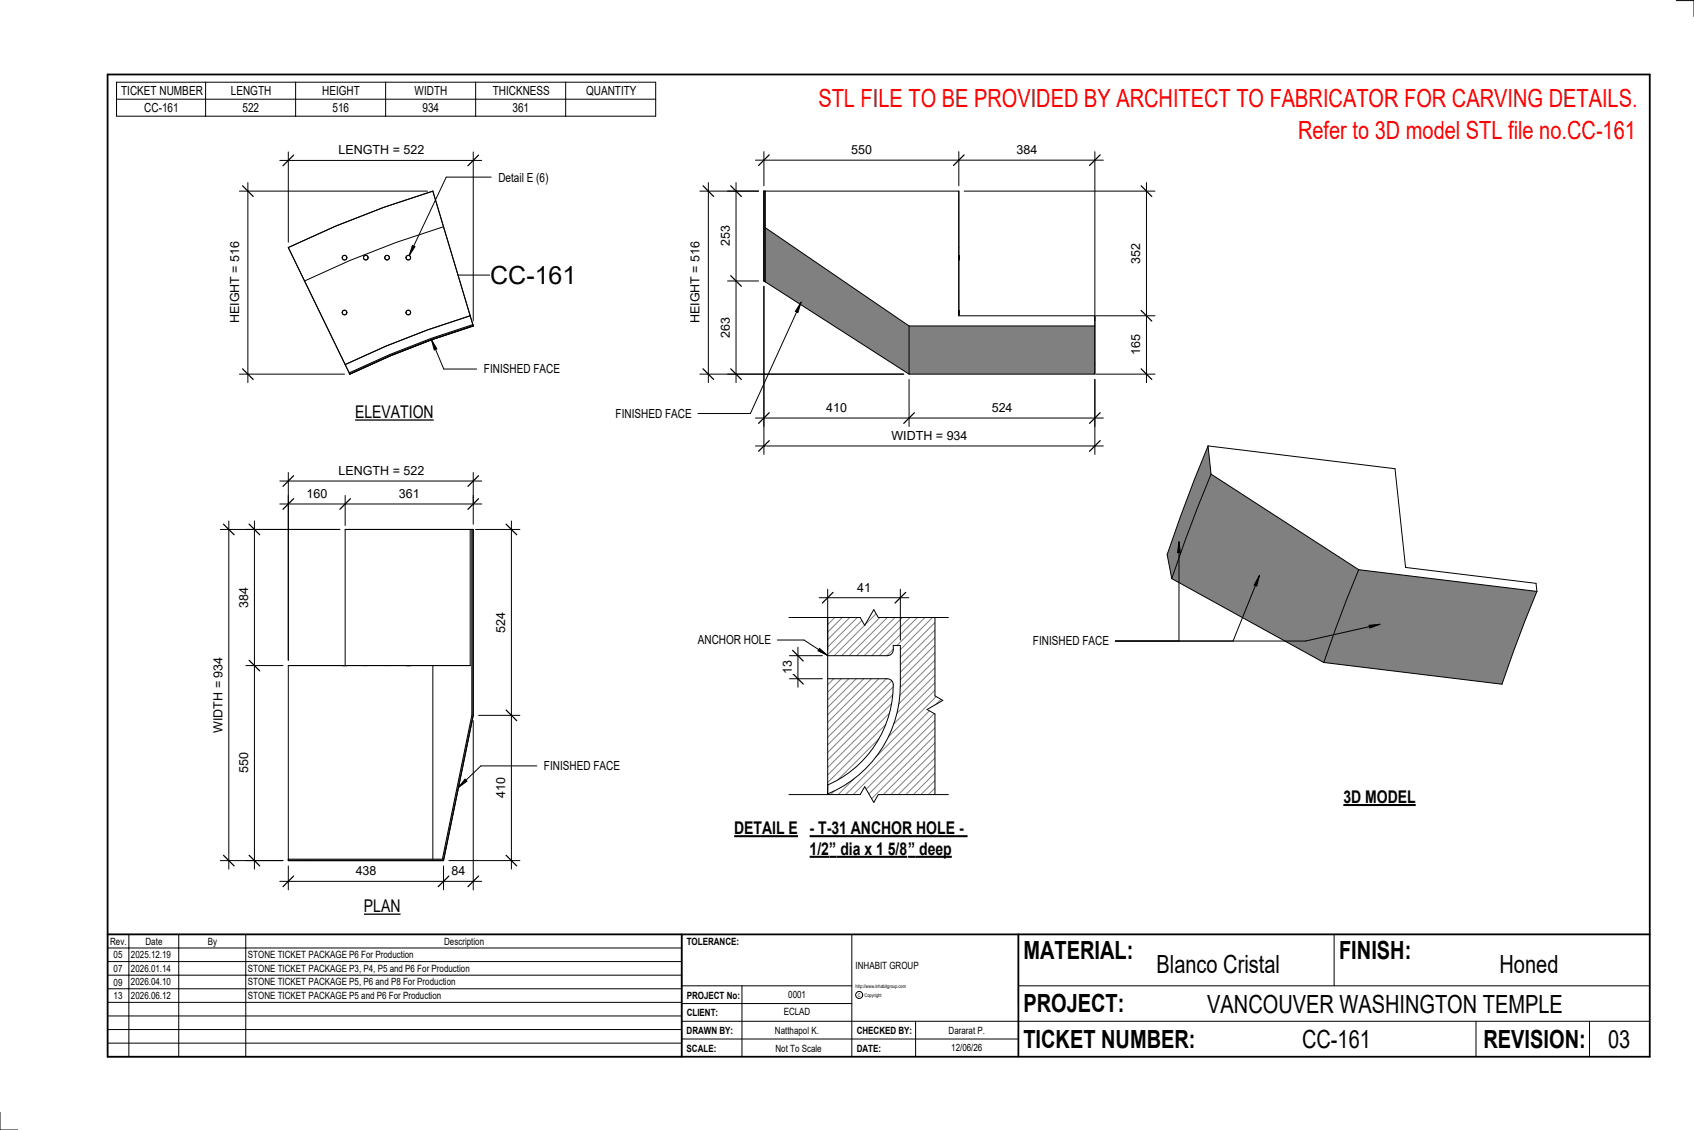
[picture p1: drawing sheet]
<svg xmlns="http://www.w3.org/2000/svg" width="914mm" height="610mm" viewBox="0 0 914 610" stroke-linecap="round" stroke-linejoin="round" font-family="sans-serif">
<g fill="#808080">
<path d="M654 256l79 51-6 16-12 34-83-45 15-38z"/>
<path d="M652 241l2 15-7 18-15 38-2-13 15-40z"/>
<path d="M733 307l97 12-13 33-6 17-96-12 12-34z"/>
</g>
<path d="M652 241l-7 18-15 40 2 13M652 241l2 15M652 241l101 12 6 53 70 9 1 4M654 256l-7 18-15 38M654 256l79 51M632 312l83 45M733 307l-6 16-12 34M733 307l97 12M830 319l-13 33-6 17-96-12" fill="none" stroke="#000" stroke-width=".54"/>
<g fill="#808080">
<path d="M413 123l78 53v26l-78-50z"/>
<path d="M491 176h100v26h-100z"/>
</g>
<path d="M412 103h1v49h-1z" fill="#7c7c7c"/>
<g fill="none" stroke="#000" stroke-width=".54">
<path d="M412 103v31M412 103v49M412 103h106M413 103v49h-1M518 103v31M518 103v67h73M412 122v30M413 123l78 53M518 138v1zM518 139v1M412 152l79 50M518 140h.1"/>
<path d="M491 176v26M491 176h100M518 167v2zM518 169v1M518 170h.1M591 170v32M591 176v26M591 170v6M491 202h100"/>
</g>
<path d="M188 201l22-10 23-8 22-8v1l-22 7-22 9-22 10z" fill="#7c7c7c"/>
<g fill="none" stroke="#000" stroke-width=".54">
<path d="M254 170l-20-67-27 9-26 10-25 12 33 68M254 170l-23 8-23 9-22 10M254 170l1 6M255 176l-16-54-25 9-25 10-25 11 25 50M255 176l-22 7-22 9-22 10M255 176v-1l-22 8-23 8-22 10"/>
<circle cx="186" cy="139" r="1.2"/>
<circle cx="197" cy="139" r="1.2"/>
<circle cx="209" cy="139" r="1.2"/>
<circle cx="220" cy="139" r="1.2"/>
<circle cx="186" cy="169" r="1.2"/>
<circle cx="220" cy="169" r="1.2"/>
</g>
<path d="M255 286v100l-16 78h-83v-1h83l16-77z" fill="#7c7c7c"/>
<g fill="none" stroke="#000" stroke-width=".54">
<path d="M186 286h68M186 286h69M186 286v73M254 286v73M254 286h1M255 286v100l-16 77h-83M255 286v100M156 359h78M156 359v105M156 359h41M185 359h2M196 359h58"/>
<path d="M219 359h3M234 359v104M234 359h20M255 386l-16 78M156 464h78M156 464h83M164 464h75"/>
</g>
<path d="M447 328v26h33l2-2v-4h4a122 122 0 0 1-2 36 63 63 0 0 1-37 44v5h62v-105zM447 366v57a58 58 0 0 0 35-55l-1-1-2-1z" fill="#fff"/>
<g fill="none" stroke="#808080" stroke-width=".54">
<path d="M448 328l-1 1M452 328l-5 5M456 328l-9 9M460 328l-13 13M464 328l-17 17M468 328l-21 21M472 328l-25 25M476 328l-26 26M480 328l-26 26M484 328l-26 26M488 328l-26 26M492 328l-25 26"/>
<path d="M496 328l-25 26M500 328l-25 26M504 328l-20 20M508 328l-22 22M509 332l-23 23M509 336l-23 23M509 340l-23 23M482 350l-3 4M509 344l-23 23M509 348l-23 23M509 352l-23 23M509 356l-24 24"/>
<path d="M509 360l-25 25M450 366l-3 3M454 366l-7 7M458 366l-11 12M462 366l-15 16M466 366l-19 20M470 366l-23 24M474 366l-27 28M478 366l-31 32M481 380l-34 34M481 367l-34 35M482 375l-35 35"/>
<path d="M482 371l-35 35M509 364l-27 27M509 368l-29 30M509 372l-36 36M509 376l-57 57M474 399l-22 22M478 391l-31 31M480 385l-33 33M509 380l-53 53M509 384l-49 49M509 388l-45 45M509 392l-41 41"/>
<path d="M509 397l-37 36M509 401l-33 32M509 405l-29 28M509 409l-25 24M509 413l-21 20M509 417l-16 16M450 427l-3 3M461 420l-13 13M509 421l-12 12M509 425l-8 8M509 429l-4 4M509 433h.1"/>
</g>
<path d="M397 99v107M393 103h16M393 152h16M393 202h95M447 328h62v105h-62zM447 354h33l2-2v-4h4a122 122 0 0 1-2 36 63 63 0 0 1-37 44M447 366h32l2 1 1 1a58 58 0 0 1-35 55" fill="none" stroke="#000" stroke-width=".54"/>
<path d="M394 100l6 6M394 149l6 5M394 199l6 6" fill="none" stroke="#000" stroke-width=".67"/>
<g fill="#fff">
<path d="M388 171h7v11h-7z"/>
<path d="M388 122h7v11h-7z"/>
</g>
<path d="M382 99v107M378 103h31M378 202h110" fill="none" stroke="#000" stroke-width=".54"/>
<path d="M379 100l6 6M379 199l6 6" fill="none" stroke="#000" stroke-width=".67"/>
<path d="M372 130h7v44h-7z" fill="#fff"/>
<path d="M619 99v107M520 103h103M592 170h31M592 202h31" fill="none" stroke="#000" stroke-width=".54"/>
<path d="M616 100l6 6M616 167l6 6M616 199l6 6" fill="none" stroke="#000" stroke-width=".67"/>
<g fill="#fff">
<path d="M609 181h8v11h-8z"/>
<path d="M609 131h8v11h-8z"/>
</g>
<path d="M408 86h188M412 82v18M518 82v18M591 82v91" fill="none" stroke="#000" stroke-width=".54"/>
<path d="M415 84l-6 5M520 84l-5 5M594 84l-6 5" fill="none" stroke="#000" stroke-width=".67"/>
<g fill="#fff">
<path d="M459 77h11v8h-11z"/>
<path d="M549 77h11v8h-11z"/>
</g>
<path d="M412 154v76M491 205v25M591 205v25M408 226h188" fill="none" stroke="#000" stroke-width=".54"/>
<path d="M415 223l-6 5M494 223l-6 5M594 223l-6 5" fill="none" stroke="#000" stroke-width=".67"/>
<g fill="#fff">
<path d="M446 216h11v8h-11z"/>
<path d="M535 216h11v8h-11z"/>
</g>
<path d="M412 154v91M591 205v40M408 241h188" fill="none" stroke="#000" stroke-width=".54"/>
<path d="M415 238l-6 5M594 238l-6 5" fill="none" stroke="#000" stroke-width=".67"/>
<path d="M481 231h41v8h-41z" fill="#fff"/>
<path d="M223 132l1 1-3 5z" fill="#000"/>
<path d="M265 96h-24l-20 42M223 132l1 1-3 5z" fill="none" stroke="#000" stroke-width=".54"/>
<path d="M269 92h27v7h-27z" fill="#fff"/>
<path d="M151 87h109M156 82v49M255 82v91" fill="none" stroke="#000" stroke-width=".54"/>
<path d="M158 84l-5 5M258 84l-5 5" fill="none" stroke="#000" stroke-width=".67"/>
<path d="M183 77h46v8h-46z" fill="#fff"/>
<path d="M134 99v107M129 103h102M129 202h57" fill="none" stroke="#000" stroke-width=".54"/>
<path d="M131 100l6 6M131 199l6 6" fill="none" stroke="#000" stroke-width=".67"/>
<path d="M123 130h8v44h-8z" fill="#fff"/>
<path d="M247 148h18" fill="none" stroke="#000" stroke-width=".54"/>
<path d="M265 141h46v15h-46z" fill="#fff"/>
<path d="M151 272h109M156 267v89M186 267v17M255 267v16" fill="none" stroke="#000" stroke-width=".54"/>
<path d="M158 269l-5 6M189 269l-6 6M258 269l-5 6" fill="none" stroke="#000" stroke-width=".67"/>
<g fill="#fff">
<path d="M165 262h11v8h-11z"/>
<path d="M215 262h11v8h-11z"/>
</g>
<path d="M151 259h109M156 255v101M255 255v16" fill="none" stroke="#000" stroke-width=".54"/>
<path d="M158 257l-5 5M258 257l-5 5" fill="none" stroke="#000" stroke-width=".67"/>
<path d="M183 250h46v8h-46z" fill="#fff"/>
<path d="M255 389v91M151 475h109M156 467v13M239 467v13" fill="none" stroke="#000" stroke-width=".54"/>
<path d="M158 473l-5 5M242 473l-5 5M258 473l-5 5" fill="none" stroke="#000" stroke-width=".67"/>
<g fill="#fff">
<path d="M192 466h11v8h-11z"/>
<path d="M244 466h7v8h-7z"/>
</g>
<path d="M257 286h24M276 281v188M258 386h23M242 464h39" fill="none" stroke="#000" stroke-width=".54"/>
<path d="M273 283l6 5M273 383l6 6M273 461l6 6" fill="none" stroke="#000" stroke-width=".67"/>
<g fill="#fff">
<path d="M267 330h7v11h-7z"/>
<path d="M267 420h7v11h-7z"/>
</g>
<path d="M133 286h50M137 281v188M133 359h20M133 464h20" fill="none" stroke="#000" stroke-width=".54"/>
<path d="M134 283l6 5M134 356l6 6M134 461l6 6" fill="none" stroke="#000" stroke-width=".67"/>
<g fill="#fff">
<path d="M128 317h8v11h-8z"/>
<path d="M128 406h8v11h-8z"/>
</g>
<path d="M119 286h64M124 281v188M119 464h34" fill="none" stroke="#000" stroke-width=".54"/>
<path d="M121 283l5 5M121 461l5 6" fill="none" stroke="#000" stroke-width=".67"/>
<g fill="#fff">
<path d="M114 354h8v41h-8z"/>
<path d="M505 328h6v105h-6v-48l-5-2 9-5-4-3z"/>
</g>
<path d="M505 328v47l4 3-9 5 5 2v48M420 345h14l13 9M442 350l5 4-5-3z" fill="none" stroke="#000" stroke-width=".54"/>
<path d="M442 350l5 4-5-3z" fill="#000"/>
<g fill="#fff">
<path d="M377 342h39v7h-39z"/>
<path d="M396 441h35v11h-35z"/>
</g>
<path d="M396 451h35" fill="none" stroke="#000" stroke-width="1.1" stroke-linecap="butt"/>
<path d="M426 327h86v6h-38l-2-4-5 8-3-4h-38z" fill="#fff"/>
<path d="M426 333h38l3 4 5-8 2 4h38" fill="none" stroke="#000" stroke-width=".54"/>
<path d="M426 429h38l3-5 5 9 2-4h38v6h-86z" fill="#fff"/>
<path d="M426 429h38l3-5 5 9 2-4h38" fill="none" stroke="#000" stroke-width=".54"/>
<g fill="#fff">
<path d="M437 441h86v11h-86z"/>
<path d="M437 452h11v11h-11z"/>
<path d="M448 452h4v11h-4z"/>
<path d="M452 452h38v11h-38z"/>
<path d="M490 452h4v11h-4z"/>
<path d="M494 452h20v11h-20z"/>
</g>
<path d="M437 451h85M437 462h53M490 462h24" fill="none" stroke="#000" stroke-width="1.1" stroke-linecap="butt"/>
<path d="M426 354h18M431 349v22M426 366h18" fill="none" stroke="#000" stroke-width=".54"/>
<path d="M428 351l6 6M428 363l6 6" fill="none" stroke="#000" stroke-width=".67"/>
<path d="M421 356h8v8h-8z" fill="#fff"/>
<path d="M447 318v33M486 318v27M442 322h49" fill="none" stroke="#000" stroke-width=".54"/>
<path d="M450 320l-6 5M489 320l-6 5" fill="none" stroke="#000" stroke-width=".67"/>
<path d="M463 313h7v8h-7z" fill="#fff"/>
<g fill="none" stroke="#000" stroke-width=".54">
<path d="M905 0h9v9M460 504v66M720 504v28M891 504h-341v37M368 532h92M401 532v38M550 532h341M368 551h523M368 541h92M494 551v19M797 551v19M858 551v19"/>
<path d="M368 561h182M0 600v10h10"/>
<circle cx="464" cy="537" r="1.9"/>
</g>
<path d="M58 40h833v530h-833zM58 504h833M368 504v66M550 504v66" fill="none" stroke="#000" stroke-width=".96"/>
<g fill="#fff">
<path d="M652 534h192v15h-192z"/>
<path d="M513 562h17v6h-17z"/>
<path d="M425 533h10v6h-10z"/>
<path d="M423 543h15v6h-15z"/>
<path d="M418 553h24v6h-24z"/>
<path d="M624 513h68v15h-68z"/>
<path d="M809 513h33v15h-33z"/>
<path d="M512 553h20v6h-20z"/>
<path d="M703 553h37v15h-37z"/>
<path d="M442 45h443v16h-443z"/>
<path d="M868 553h12v15h-12z"/>
<path d="M61 512h5v6h-5z"/>
<path d="M61 520h5v6h-5z"/>
<path d="M61 527h5v6h-5z"/>
<path d="M61 534h5v6h-5z"/>
<path d="M701 63h184v15h-184z"/>
<path d="M192 217h42v11h-42z"/>
</g>
<path d="M192 227h42" fill="none" stroke="#000" stroke-width=".69" stroke-linecap="butt"/>
<path d="M196 484h20v10h-20z" fill="#fff"/>
<path d="M196 493h20" fill="none" stroke="#000" stroke-width=".69" stroke-linecap="butt"/>
<path d="M725 424h39v12h-39z" fill="#fff"/>
<path d="M725 434h39" fill="none" stroke="#000" stroke-width="1.1" stroke-linecap="butt"/>
<g fill="none" stroke="#000" stroke-width=".54">
<path d="M63 44h291v19h-291zM63 54h291M111 44v19M160 44v19M208 44v19M257 44v19M305 44v19M233 183l3 5-2 1zM233 183l7 16h17M58 504h310v66h-310zM58 519h310M58 511h310"/>
<path d="M70 504v66M96 504v66M133 504v66M58 533h310M58 526h310M58 555h310M58 548h310M58 541h310M58 563h310"/>
</g>
<path d="M233 183l3 5-2 1z" fill="#000"/>
<path d="M261 195h41v8h-41z" fill="#fff"/>
<path d="M432 163l-1 6-2-1zM432 163l-27 60h-28" fill="none" stroke="#000" stroke-width=".54"/>
<path d="M432 163l-1 6-2-1z" fill="#000"/>
<path d="M332 219h41v8h-41z" fill="#fff"/>
<path d="M251 420l1 1-5 4z" fill="#000"/>
<path d="M290 413h-30l-13 12M251 420l1 1-5 4z" fill="none" stroke="#000" stroke-width=".54"/>
<path d="M294 409h40v8h-40z" fill="#fff"/>
<path d="M636 292l1 6h-1zM636 292v54M680 311l-2 5h-1zM680 311l-14 35M739 337h6l-6 2zM745 337l-40 9h-103" fill="none" stroke="#000" stroke-width=".54"/>
<path d="M636 292l1 6h-1zM680 311l-2 5h-1zM739 337h6l-6 2z" fill="#000"/>
<path d="M558 342h40v8h-40z" fill="#fff"/>
<g font-size="13.5" fill="#f00">
<text x="442" y="58">STL FILE TO BE PROVIDED BY ARCHITECT TO FABRICATOR FOR CARVING DETAILS.</text>
<text x="701" y="75">Refer to 3D model STL file no.CC-161</text>
</g>
<g font-size="13.5">
<text x="265" y="153">CC-161</text>
<text x="552" y="517">MATERIAL:</text>
<text x="723" y="517">FINISH:</text>
<text x="624" y="525">Blanco Cristal</text>
<text x="809" y="525">Honed</text>
<text x="552" y="546">PROJECT:</text>
<text x="652" y="546">VANCOUVER WASHINGTON TEMPLE</text>
<text x="552" y="565">TICKET NUMBER:</text>
<text x="703" y="565">CC-161</text>
<text x="801" y="565">REVISION:</text>
<text x="868" y="565">03</text>
</g>
<g font-size="9.4">
<text x="192" y="226">ELEVATION</text>
<text x="725" y="433">3D MODEL</text>
<text x="396" y="450">DETAIL E</text>
<text x="437" y="450">- T-31 ANCHOR HOLE -</text>
<text x="437" y="461">1/2</text>
<text x="448" y="461">”</text>
<text x="454" y="461">dia x 1 5/8</text>
<text x="490" y="461">”</text>
<text x="496" y="461">deep</text>
<text x="196" y="492">PLAN</text>
</g>
<g font-size="6.7">
<text x="65" y="51">TICKET NUMBER</text>
<text x="125" y="51">LENGTH</text>
<text x="174" y="51">HEIGHT</text>
<text x="224" y="51">WIDTH</text>
<text x="266" y="51">THICKNESS</text>
<text x="316" y="51">QUANTITY</text>
<text x="78" y="60">CC-161</text>
<text x="131" y="60">522</text>
<text x="179" y="60">516</text>
<text x="228" y="60">934</text>
<text x="277" y="60">361</text>
<text x="183" y="83">LENGTH = 522</text>
<text x="459" y="83">550</text>
<text x="549" y="83">384</text>
<text x="269" y="98">Detail E (6)</text>
<text x="394" y="133" transform="rotate(-90 394 133)">253</text>
<text x="616" y="142" transform="rotate(-90 616 142)">352</text>
<text x="129" y="174" transform="rotate(-90 129 174)">HEIGHT = 516</text>
<text x="378" y="174" transform="rotate(-90 378 174)">HEIGHT = 516</text>
<text x="394" y="182" transform="rotate(-90 394 182)">263</text>
<text x="616" y="192" transform="rotate(-90 616 192)">165</text>
<text x="261" y="201">FINISHED FACE</text>
<text x="332" y="225">FINISHED FACE</text>
<text x="446" y="222">410</text>
<text x="535" y="222">524</text>
<text x="481" y="237">WIDTH = 934</text>
<text x="183" y="256">LENGTH = 522</text>
<text x="165" y="269">160</text>
<text x="215" y="269">361</text>
<text x="463" y="319">41</text>
<text x="134" y="328" transform="rotate(-90 134 328)">384</text>
<text x="273" y="341" transform="rotate(-90 273 341)">524</text>
<text x="377" y="348">ANCHOR HOLE</text>
<text x="558" y="348">FINISHED FACE</text>
<text x="427" y="364" transform="rotate(-90 427 364)">13</text>
<text x="120" y="395" transform="rotate(-90 120 395)">WIDTH = 934</text>
<text x="134" y="417" transform="rotate(-90 134 417)">550</text>
<text x="294" y="416">FINISHED FACE</text>
<text x="273" y="431" transform="rotate(-90 273 431)">410</text>
<text x="192" y="472">438</text>
<text x="244" y="472">84</text>
</g>
<g font-size="5.4">
<text x="59" y="510">Rev.</text>
<text x="79" y="510">Date</text>
<text x="112" y="510">By</text>
<text x="240" y="510">Description</text>
<text x="371" y="510">TOLERANCE:</text>
<text x="61" y="517">05</text>
<text x="71" y="517">2025.12.19</text>
<text x="134" y="517">STONE TICKET PACKAGE P6 For Production</text>
<text x="61" y="525">07</text>
<text x="71" y="524">2026.01.14</text>
<text x="134" y="524">STONE TICKET PACKAGE P3, P4, P5 and P6 For Production</text>
<text x="462" y="523">INHABIT GROUP</text>
<text x="61" y="532">09</text>
<text x="71" y="532">2026.04.10</text>
<text x="134" y="532">STONE TICKET PACKAGE P5, P6 and P8 For Production</text>
<text x="61" y="539">13</text>
<text x="71" y="539">2026.06.12</text>
<text x="134" y="539">STONE TICKET PACKAGE P5 and P6 For Production</text>
<text x="371" y="539">PROJECT No:</text>
<text x="425" y="538">0001</text>
<text x="371" y="548">CLIENT:</text>
<text x="423" y="548">ECLAD</text>
<text x="371" y="558">DRAWN BY:</text>
<text x="418" y="558">Natthapol K.</text>
<text x="462" y="558">CHECKED BY:</text>
<text x="512" y="558">Dararat P.</text>
<text x="371" y="567">SCALE:</text>
<text x="419" y="567">Not To Scale</text>
<text x="462" y="567">DATE:</text>
<text x="513" y="567">12/06/26</text>
</g>
<g font-size="2.7">
<text x="462" y="533">http://www.inhabitgroup.com</text>
<text x="463" y="538">C</text>
<text x="467" y="538">Copyright</text>
</g>
</svg>
